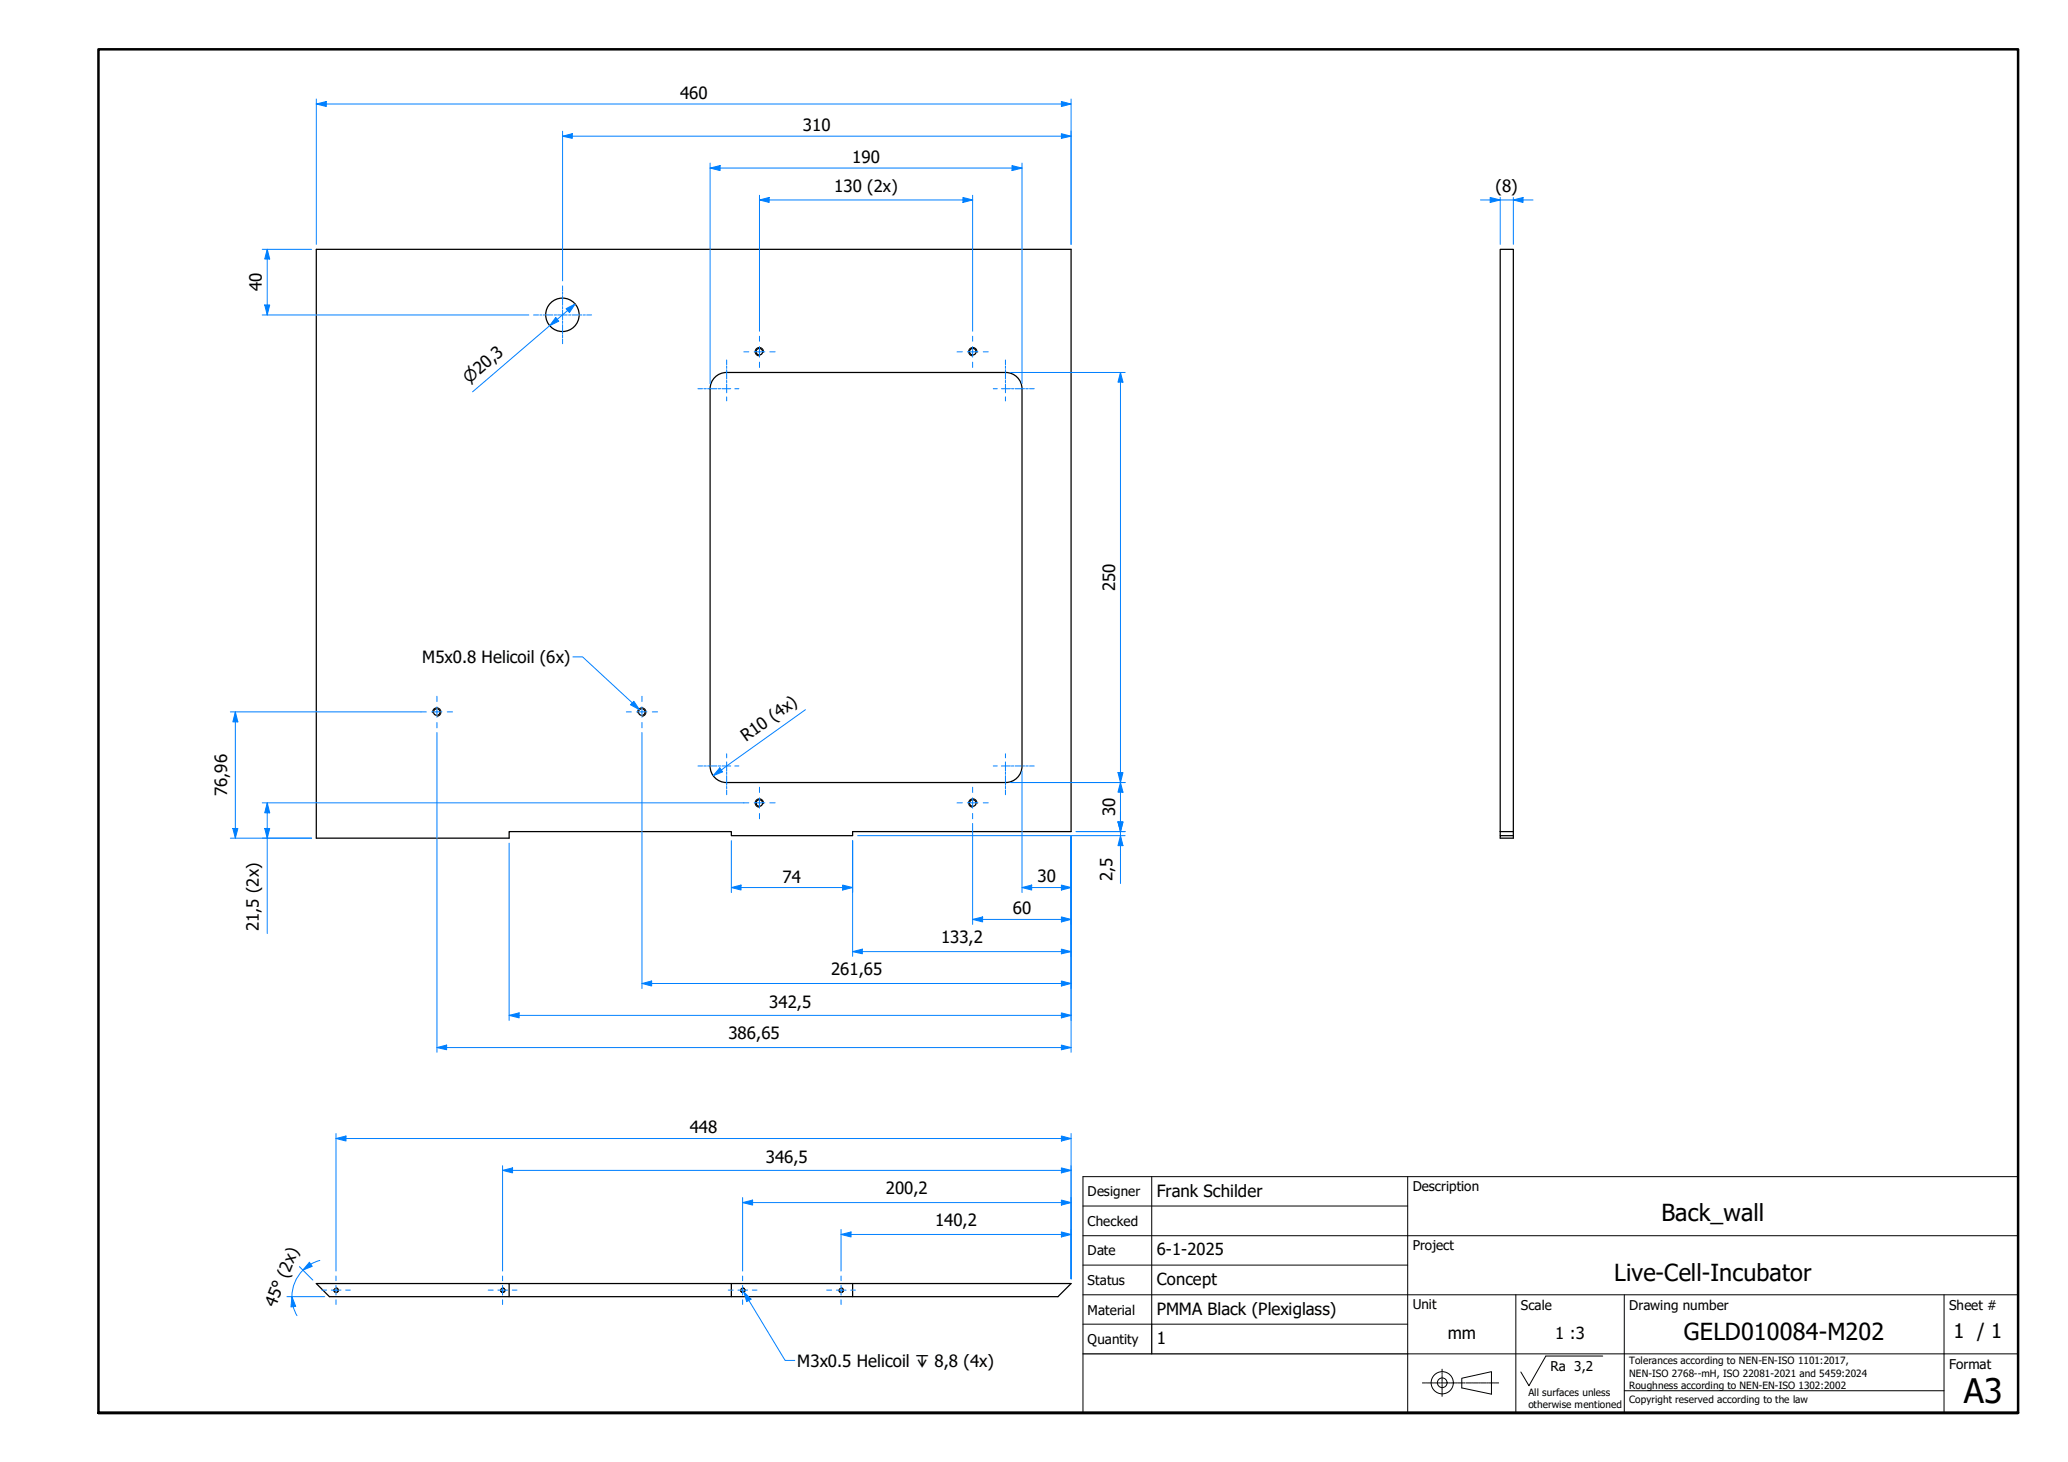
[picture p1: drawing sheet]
<svg xmlns="http://www.w3.org/2000/svg" width="420mm" height="297mm" viewBox="0 0 420 297" stroke-linecap="round" stroke-linejoin="round" font-family="sans-serif">
<!-- layer: Threads(TU) -->
<path d="M155.1 71.6a.86 .86 0 0 0-.7-1 .86 .86 0 0 0-1 .7 .86 .86 0 0 0 .7 1M198.5 71.6a.86 .86 0 0 0-.7-1 .86 .86 0 0 0-1 .7 .86 .86 0 0 0 .7 1M87.9 144.8a.86 .86 0 0 1 .7-1 .86 .86 0 0 1 1 .7 .86 .86 0 0 1-.7 1M129.6 144.8a.86 .86 0 0 1 .6-1 .86 .86 0 0 1 1 .7 .86 .86 0 0 1-.7 1M155.1 163.3a.86 .86 0 0 0-.7-1 .86 .86 0 0 0-1 .7 .86 .86 0 0 0 .7 1M198.5 163.3a.86 .86 0 0 0-.7-1 .86 .86 0 0 0-1 .7 .86 .86 0 0 0 .7 1M68.4 261.7a.48 .48 0 0 1 .4 .5 .48 .48 0 0 1-.6 .4 .48 .48 0 0 1-.4-.5M102.2 261.7a.48 .48 0 0 1 .4 .5 .48 .48 0 0 1-.5 .4 .48 .48 0 0 1-.4-.5M151 261.7a.48 .48 0 0 1 .4 .5 .48 .48 0 0 1-.6 .4 .48 .48 0 0 1-.4-.5M171 261.7a.48 .48 0 0 1 .4 .5 .48 .48 0 0 1-.6 .4 .48 .48 0 0 1-.4-.5" fill="none" stroke="#000" stroke-width=".2"/>
<!-- layer: Visible Edges(TU) -->
<g fill="none" stroke="#000" stroke-width=".25">
<path d="M64.3 50.7h153.3v118.3h-44.4v.8h-24.6v-.8h-45.2v1.3h-39.1zM304.8 50.7h2.7v118.3h-2.7zM144.3 79v76.6M147.6 75.7a3.3 3.3 0 0 0-3.3 3.3M147.6 75.7h56.7a3.3 3.3 0 0 1 3.3 3.3M207.6 79v76.6M144.3 155.7a3.3 3.3 0 0 0 3.3 3.3M207.6 155.7a3.3 3.3 0 0 1-3.3 3.3h-56.7M304.8 169v.8M307.5 169v1.3h-2.7v-.5h2.7M64.3 260.8h39.1v2.6h-36.5zM103.4 260.8h45.2v2.6"/>
<path d="M148.6 260.8h24.6v2.6M173.2 260.8h44.4l-2.7 2.6h-111.5"/>
<circle cx="114.3" cy="64" r="3.4"/>
<circle cx="154.3" cy="71.5" r=".67"/>
<circle cx="197.6" cy="71.5" r=".67"/>
<circle cx="88.7" cy="144.7" r=".67"/>
<circle cx="130.4" cy="144.7" r=".67"/>
<circle cx="154.3" cy="163.1" r=".67"/>
<circle cx="197.6" cy="163.1" r=".67"/>
<circle cx="68.3" cy="262.1" r=".41"/>
<circle cx="102.1" cy="262.1" r=".41"/>
<circle cx="150.9" cy="262.1" r=".41"/>
<circle cx="170.9" cy="262.1" r=".41"/>
</g>
<!-- layer: Visible (ISO) -->
<path d="M20 287.1v-277.1h390v277.1h-390h390" fill="none" stroke="#000" stroke-width=".51"/>
<!-- layer: Sketch Geometry(TU) -->
<g fill="none" stroke="#000" stroke-width=".2">
<path d="M220 239.1h190v48h-190zM234 239.1v29.9M286 239.1v48M220 245h66M220 251.1h190M220 257h66M220 269h66M220 263.1h190M286 275.1h124M308 263.1v24M314.1 275.5h11.5M330 263.1v24"/>
<path d="M395 263.1v24M330 282.6h65"/>
</g>
<path d="M220 275.1h66M234 269v6.1" fill="none" stroke="#000" stroke-width=".25"/>
<!-- layer: Leader Lines(TU) -->
<g fill="none" stroke="#000" stroke-width=".2">
<path d="M314.1 275.5l-3.5 6-1.6-2.7M297 280l6-1.3v4.6l-6-1.3z"/>
<circle cx="293" cy="280.9" r="2.25"/>
<circle cx="293" cy="280.9" r=".98"/>
</g>
<!-- layer: Centerline(TU) -->
<g fill="none" stroke="#000" stroke-width=".2">
<path d="M293 278.2v.6M293 279v.3M293 279.4v1.3M289 281h.5M289.6 281h.3M290 281h1.1M291.2 281h.3M291.6 281h1M292.7 281h.3M293 280.8v.3M293 281.3v1.2M293 282.6v.3"/>
<path d="M293 283.1v.6M293.1 281h1.1M294.3 281h.3M294.7 281h1M295.8 281h.3M296.2 281h1M297.4 281h.2M297.8 281h1M299 281h.2M299.3 281h1.1M300.5 281h.2M300.9 281h1"/>
<path d="M302.1 281h.2M302.5 281h1M303.6 281h.2M304 281h.5"/>
</g>
<!-- layer: Center Mark(TU) -->
<g fill="none" stroke="#0080ff" stroke-width=".2">
<path d="M114.3 58.1v1M114.3 59.3v.5M108.4 64h1M109.7 64h.4M110.4 64h1.9M112.6 64h.5M113.3 64h2M114.3 60.1v1.9M114.3 62.3v.4M114.3 63v1.9M114.3 65.2v.5M114.3 66v1.9"/>
<path d="M114.3 68.1v.5M114.3 68.9v.9M115.5 64h.5M116.3 64h1.9M118.5 64h.4M119.2 64h1M141.8 79h.9M143 79h.5M143.8 79h1.9M145.9 79h.5M146.7 79h1.8M147.6 73.1v1"/>
<path d="M147.6 74.3v.6M147.6 75.1v1.9M147.6 77.3v.5M147.6 78v1.8M149.3 79h.8M151.1 71.5h1M153.2 71.5h2.2M154.3 68.3v1M154.3 70.4v2.2M154.3 73.6v1.1M156.4 71.5h1.1M194.4 71.5h1.1"/>
<path d="M196.5 71.5h2.2M197.6 68.3v1M197.6 70.4v2.2M197.6 73.6v1.1M199.8 71.5h1M201.8 79h.8M203.5 79h1.8M204.3 73.1v1M204.3 74.3v.6M204.3 75.1v1.9M204.3 77.3v.5M204.3 78v1.8"/>
<path d="M205.5 79h.5M206.2 79h2M208.4 79h.5M209.2 79h.9M147.6 80.6v.9M204.3 80.6v.9M85.5 144.6h1.1M87.7 144.6h2.1M88.8 141.5v1M88.8 143.6v2.1M88.8 146.8v1.1M90.9 144.6h1"/>
<path d="M127.3 144.6h1M129.3 144.6h2.1M130.4 141.5v1M130.4 143.6v2.1M130.4 146.8v1.1M132.5 144.6h1.1M141.8 155.6h.9M143 155.6h.5M143.8 155.6h1.9M145.9 155.6h.5M146.7 155.6h1.8M147.6 153.1v.9"/>
<path d="M147.6 154.8v1.8M147.6 156.8v.5M147.6 157.6v2M147.6 159.8v.5M149.3 155.6h.8M154.3 159.9v1.1M197.6 159.9v1.1M201.8 155.6h.8M203.5 155.6h1.8M204.3 153.1v.9M204.3 154.8v1.8M204.3 156.8v.5"/>
<path d="M204.3 157.6v2M204.3 159.8v.5M205.5 155.6h.5M206.2 155.6h2M208.4 155.6h.5M209.2 155.6h.9M147.6 160.5v1M151.1 163.1h1M153.2 163.1h2.2M154.3 162.1v2.1M154.3 165.3v1.1M156.4 163.1h1.1"/>
<path d="M194.4 163.1h1.1M196.5 163.1h2.2M197.6 162.1v2.1M197.6 165.3v1.1M199.8 163.1h1M204.3 160.5v1M68.3 259.3v.9M102.1 259.3v.9M150.9 259.3v.9M170.9 259.3v.9M65.4 262.1h1M67.3 262.1h2"/>
<path d="M68.3 261.2v1.9M68.3 264.1v.9M70.2 262.1h1M99.2 262.1h1M101.2 262.1h1.9M102.1 261.2v1.9M102.1 264.1v.9M104.1 262.1h.9M148 262.1h1M149.9 262.1h2M150.9 261.2v1.9M150.9 264.1v.9"/>
<path d="M152.8 262.1h1M168 262.1h1M169.9 262.1h2M170.9 261.2v1.9M170.9 264.1v.9M172.8 262.1h1"/>
</g>
<!-- layer: Dimensions(TU) -->
<path d="M307.5 40.6h1.9" fill="none" stroke="#0080ff" stroke-width=".2"/>
<path d="M307.5 40.6l1.9-.5v1z" fill="#0080ff"/>
<path d="M302.8 40.6h2M307.5 40.6l1.9-.5v1z" fill="none" stroke="#0080ff" stroke-width=".2"/>
<path d="M302.8 40.1l2 .5-2 .5z" fill="#0080ff"/>
<path d="M300.8 40.6h2M302.8 40.1l2 .5-2 .5zM304.8 40.6h2.7M304.8 40.1v9.5M307.5 40.1v9.5M309.4 40.6h2.1" fill="none" stroke="#0080ff" stroke-width=".2"/>
<!-- layer: Symbols(TU) -->
<path d="M128.5 142.8l1.4 1.4" fill="none" stroke="#0080ff" stroke-width=".2"/>
<path d="M128.1 143.2l.7-.7 1.1 1.7z" fill="#0080ff"/>
<path d="M116.4 133.5h2l10.1 9.3M128.1 143.2l.7-.7 1.1 1.7zM151.1 262.5l1 1.7" fill="none" stroke="#0080ff" stroke-width=".2"/>
<path d="M151.1 262.5l1.5 1.5-.9 .5z" fill="#0080ff"/>
<path d="M151.1 262.5l1.5 1.5-.9 .5zM152.1 264.2l7.4 12.2h2" fill="none" stroke="#0080ff" stroke-width=".2"/>
<!-- layer: Dimensions(TU) -->
<path d="M215.6 250.8h2" fill="none" stroke="#0080ff" stroke-width=".2"/>
<path d="M215.6 250.3l2 .5-2 .5z" fill="#0080ff"/>
<path d="M170.9 250.8h2M215.6 250.3l2 .5-2 .5z" fill="none" stroke="#0080ff" stroke-width=".2"/>
<path d="M170.9 250.8l2-.5v1z" fill="#0080ff"/>
<path d="M170.9 250.8l2-.5v1zM170.9 249.8v8.4M172.9 250.8h42.7M215.6 244.3h2M217.6 249.8v10" fill="none" stroke="#0080ff" stroke-width=".2"/>
<path d="M215.6 243.8l2 .5-2 .5z" fill="#0080ff"/>
<path d="M150.9 244.3h2M215.6 243.8l2 .5-2 .5z" fill="none" stroke="#0080ff" stroke-width=".2"/>
<path d="M150.9 244.3l2-.5v1z" fill="#0080ff"/>
<path d="M215.6 237.8h2M150.9 244.3l2-.5v1zM150.9 243.3v14.9M152.9 244.3h62.7M217.6 243.3v16.5" fill="none" stroke="#0080ff" stroke-width=".2"/>
<path d="M215.6 237.3l2 .5-2 .5z" fill="#0080ff"/>
<path d="M102.1 237.8h2M215.6 237.3l2 .5-2 .5z" fill="none" stroke="#0080ff" stroke-width=".2"/>
<path d="M102.1 237.8l2-.5v1z" fill="#0080ff"/>
<path d="M102.1 237.8l2-.5v1zM102.1 236.8v21.4M104.1 237.8h111.5M215.6 231.3h2M217.6 236.8v23" fill="none" stroke="#0080ff" stroke-width=".2"/>
<path d="M215.6 230.8l2 .5-2 .5z" fill="#0080ff"/>
<path d="M68.3 231.3h2M215.6 230.8l2 .5-2 .5z" fill="none" stroke="#0080ff" stroke-width=".2"/>
<path d="M68.3 231.3l2-.5v1z" fill="#0080ff"/>
<path d="M68.3 231.3l2-.5v1zM68.3 230.3v27.9M70.3 231.3h145.3M217.6 230.3v29.5M63.1 256.8l-1.6 1.2" fill="none" stroke="#0080ff" stroke-width=".2"/>
<path d="M62.9 256.5l.5 .8-1.9 .7z" fill="#0080ff"/>
<path d="M62.9 256.5l.5 .8-1.9 .7zM59.3 263.4l.3 2.1" fill="none" stroke="#0080ff" stroke-width=".2"/>
<path d="M59.3 263.4l.8 2-1 .1z" fill="#0080ff"/>
<path d="M215.6 193.3h2M60.8 257.4l2.8 2.7M61.6 258.1a7.7 7.7 0 0 0-2.3 5.4M65 256.1l-1.9 .7M58.3 263.4h7.7M59.3 263.4l.8 2-1 .1zM59.6 265.5l.7 1.8" fill="none" stroke="#0080ff" stroke-width=".2"/>
<path d="M215.6 192.8l2 .5-2 .5z" fill="#0080ff"/>
<path d="M173.2 193.3h2M215.6 192.8l2 .5-2 .5z" fill="none" stroke="#0080ff" stroke-width=".2"/>
<path d="M173.2 193.3l2-.5v1z" fill="#0080ff"/>
<path d="M173.2 170.8v23.5M217.6 170v24.3M173.2 193.3l2-.5v1zM175.2 193.3h40.4M215.6 186.8h2" fill="none" stroke="#0080ff" stroke-width=".2"/>
<path d="M215.6 186.3l2 .5-2 .5z" fill="#0080ff"/>
<path d="M197.6 186.8h2M215.6 186.3l2 .5-2 .5z" fill="none" stroke="#0080ff" stroke-width=".2"/>
<path d="M197.6 186.8l2-.5v1z" fill="#0080ff"/>
<path d="M197.6 167.3v20.5M217.6 170v17.8M197.6 186.8l2-.5v1zM199.6 186.8h16M215.6 180.3h2" fill="none" stroke="#0080ff" stroke-width=".2"/>
<path d="M215.6 179.8l2 .5-2 .5z" fill="#0080ff"/>
<path d="M215.6 179.8l2 .5-2 .5zM207.6 180.3h2" fill="none" stroke="#0080ff" stroke-width=".2"/>
<path d="M207.6 180.3l2-.5v1z" fill="#0080ff"/>
<path d="M205.6 34.1h2M207.6 156.6v24.7M217.6 170v11.3M207.6 180.3l2-.5v1zM209.6 180.3h6" fill="none" stroke="#0080ff" stroke-width=".2"/>
<path d="M205.6 33.6l2 .5-2 .6z" fill="#0080ff"/>
<path d="M144.3 34.1h2M205.6 33.6l2 .5-2 .6z" fill="none" stroke="#0080ff" stroke-width=".2"/>
<path d="M144.3 34.1l2-.5v1.1z" fill="#0080ff"/>
<path d="M144.3 34.1l2-.5v1.1zM144.3 33.1v44.9M146.3 34.1h59.3M207.6 33.1v44.9M195.6 40.6h2" fill="none" stroke="#0080ff" stroke-width=".2"/>
<path d="M195.6 40.1l2 .5-2 .5z" fill="#0080ff"/>
<path d="M154.3 40.6h2M195.6 40.1l2 .5-2 .5z" fill="none" stroke="#0080ff" stroke-width=".2"/>
<path d="M154.3 40.6l2-.5v1z" fill="#0080ff"/>
<path d="M154.3 39.7v27.6M197.6 39.7v27.6M215.6 27.7h2M154.3 40.6l2-.5v1zM156.3 40.6h39.3" fill="none" stroke="#0080ff" stroke-width=".2"/>
<path d="M215.6 27.2l2 .5-2 .4z" fill="#0080ff"/>
<path d="M114.3 27.7h2M215.6 27.2l2 .5-2 .4z" fill="none" stroke="#0080ff" stroke-width=".2"/>
<path d="M114.3 27.7l2-.5v.9z" fill="#0080ff"/>
<path d="M114.3 27.7l2-.5v.9zM114.3 26.7v30.4M116.3 27.7h99.3M217.6 26.7v22.9M54.3 50.7v1.9" fill="none" stroke="#0080ff" stroke-width=".2"/>
<path d="M54.3 50.7l.5 1.9h-1z" fill="#0080ff"/>
<path d="M54.3 50.7l.5 1.9h-1zM54.3 62v2" fill="none" stroke="#0080ff" stroke-width=".2"/>
<path d="M53.8 62h1l-.5 2z" fill="#0080ff"/>
<path d="M53.3 50.7h10M54.3 52.6v9.4M53.3 64h54.1M53.8 62h1l-.5 2zM47.8 144.6v2.1" fill="none" stroke="#0080ff" stroke-width=".2"/>
<path d="M47.8 144.6l.5 2.1h-1z" fill="#0080ff"/>
<path d="M47.8 144.6l.5 2.1h-1zM47.8 168.3v2" fill="none" stroke="#0080ff" stroke-width=".2"/>
<path d="M47.3 168.3h1l-.5 2z" fill="#0080ff"/>
<path d="M46.8 144.6h38.7M47.8 146.7v21.6M46.8 170.3h16.5M47.3 168.3h1l-.5 2zM54.3 163.1v2" fill="none" stroke="#0080ff" stroke-width=".2"/>
<path d="M54.3 163.1l.5 2h-1z" fill="#0080ff"/>
<path d="M54.3 163.1l.5 2h-1zM54.3 168.3v2" fill="none" stroke="#0080ff" stroke-width=".2"/>
<path d="M53.8 168.3h1l-.5 2z" fill="#0080ff"/>
<path d="M53.3 170.3h10M53.3 163.1h97.8M53.8 168.3h1l-.5 2zM54.3 165.1v3.2M54.3 170.3v19.4M227.6 167v2" fill="none" stroke="#0080ff" stroke-width=".2"/>
<path d="M227.1 167h1.1l-.6 2z" fill="#0080ff"/>
<path d="M227.6 159v2M227.1 167h1.1l-.6 2z" fill="none" stroke="#0080ff" stroke-width=".2"/>
<path d="M227.6 159l.6 2h-1.1z" fill="#0080ff"/>
<path d="M205.3 159h23.3M227.6 159l.6 2h-1.1zM218.6 169h10M227.6 161v8" fill="none" stroke="#0080ff" stroke-width=".2"/>
<path d="M227.1 167h1.1l-.6 2z" fill="#0080ff"/>
<path d="M227.1 167h1.1l-.6 2zM227.6 169.8v2" fill="none" stroke="#0080ff" stroke-width=".2"/>
<path d="M227.6 169.8l.6 2h-1.1z" fill="#0080ff"/>
<path d="M227.6 157v2M174.2 169.8h54.4M218.6 169h10M227.6 169.8l.6 2h-1.1zM227.6 165v2M227.6 169v.8M227.6 171.8v7.7" fill="none" stroke="#0080ff" stroke-width=".2"/>
<path d="M227.1 157h1.1l-.6 2z" fill="#0080ff"/>
<path d="M227.6 75.7v1.9M227.1 157h1.1l-.6 2z" fill="none" stroke="#0080ff" stroke-width=".2"/>
<path d="M227.6 75.7l.6 1.9h-1.1z" fill="#0080ff"/>
<path d="M205.3 75.7h23.3M227.6 75.7l.6 1.9h-1.1zM227.6 77.6v79.4M146.6 156.4l-1.7 1.2M205.3 159h23.3" fill="none" stroke="#0080ff" stroke-width=".2"/>
<path d="M146.2 156l.6 .8-1.9 .8z" fill="#0080ff"/>
<path d="M113.2 64.9l-1.5 1.3M146.2 156l.6 .8-1.9 .8zM163.6 144.2l-17 12.2" fill="none" stroke="#0080ff" stroke-width=".2"/>
<path d="M112.9 64.5l.6 .8-1.8 .9z" fill="#0080ff"/>
<path d="M112.9 64.5l.6 .8-1.8 .9zM116.8 61.8l-1.5 1.3" fill="none" stroke="#0080ff" stroke-width=".2"/>
<path d="M115 62.7l1.8-.9-1.1 1.7z" fill="#0080ff"/>
<path d="M111.7 66.2l-15.7 13.4M115 62.7l1.8-.9-1.1 1.7zM115.3 63.1l-2.1 1.8M103.4 206.3h2.1" fill="none" stroke="#0080ff" stroke-width=".2"/>
<path d="M103.4 206.3l2.1-.5v1z" fill="#0080ff"/>
<path d="M103.4 206.3l2.1-.5v1zM215.6 206.3h2" fill="none" stroke="#0080ff" stroke-width=".2"/>
<path d="M215.6 205.8l2 .5-2 .5z" fill="#0080ff"/>
<path d="M103.4 171.3v36M217.6 170v37.3M130.4 199.8h2M105.5 206.3h110.1M215.6 205.8l2 .5-2 .5z" fill="none" stroke="#0080ff" stroke-width=".2"/>
<path d="M130.4 199.8l2-.5v1z" fill="#0080ff"/>
<path d="M130.4 199.8l2-.5v1zM215.6 199.8h2" fill="none" stroke="#0080ff" stroke-width=".2"/>
<path d="M215.6 199.3l2 .5-2 .5z" fill="#0080ff"/>
<path d="M130.4 148.8v52M217.6 170v30.8M132.4 199.8h83.2M215.6 199.3l2 .5-2 .5zM88.8 212.8h1.9" fill="none" stroke="#0080ff" stroke-width=".2"/>
<path d="M88.8 212.8l1.9-.5v1z" fill="#0080ff"/>
<path d="M88.8 212.8l1.9-.5v1zM215.6 212.8h2" fill="none" stroke="#0080ff" stroke-width=".2"/>
<path d="M215.6 212.3l2 .5-2 .5z" fill="#0080ff"/>
<path d="M88.8 148.8v65M217.6 170v43.8M171.2 180.3h2M90.7 212.8h124.9M215.6 212.3l2 .5-2 .5z" fill="none" stroke="#0080ff" stroke-width=".2"/>
<path d="M171.2 179.8l2 .5-2 .5z" fill="#0080ff"/>
<path d="M171.2 179.8l2 .5-2 .5zM148.6 180.3h2" fill="none" stroke="#0080ff" stroke-width=".2"/>
<path d="M148.6 180.3l2-.5v1z" fill="#0080ff"/>
<path d="M64.3 21.1h2M148.6 170.8v10.5M173.2 170.8v10.5M148.6 180.3l2-.5v1zM150.6 180.3h20.6" fill="none" stroke="#0080ff" stroke-width=".2"/>
<path d="M64.3 21.1l2-.5v1z" fill="#0080ff"/>
<path d="M64.3 21.1l2-.5v1zM215.6 21.1h2" fill="none" stroke="#0080ff" stroke-width=".2"/>
<path d="M215.6 20.6l2 .5-2 .5z" fill="#0080ff"/>
<path d="M64.3 20.1v29.5M66.3 21.1h149.3M215.6 20.6l2 .5-2 .5zM217.6 20.1v29.5" fill="none" stroke="#0080ff" stroke-width=".2"/>
<text font-size="6.9" x="399" y="285">A3</text>
<g font-size="4.8">
<text x="337.6" y="248">Back_wall</text>
<text x="328" y="260.3">Live-Cell-Incubator</text>
<text x="342.1" y="272.3">GELD010084-M202</text>
</g>
<text font-size="4.1" x="396.9" y="271.8">1 / 1</text>
<g font-size="3.4">
<text x="138.2" y="20.1">460</text>
<text x="163.1" y="26.6">310</text>
<text x="173.2" y="33.1">190</text>
<text x="169.5" y="39">130 (2x)</text>
<text x="303.8" y="39">(8)</text>
<text x="53.2" y="59.2" transform="rotate(-90 53.2 59.2)">40</text>
<text x="226.6" y="120.1" transform="rotate(-90 226.6 120.1)">250</text>
<text x="85.8" y="134.7">M5x0.8 Helicoil (6x)</text>
<text x="151.6" y="150.7" transform="rotate(-36 151.6 150.7)">R10 (4x)</text>
<text x="46.2" y="161.8" transform="rotate(-90 46.2 161.8)">76,96</text>
<text x="226.6" y="165.8" transform="rotate(-90 226.6 165.8)">30</text>
<text x="159" y="179.3">74</text>
<text x="210.8" y="179.2">30</text>
<text x="226" y="179" transform="rotate(-90 226 179)">2,5</text>
<text x="205.8" y="185.8">60</text>
<text x="52.6" y="189.2" transform="rotate(-90 52.6 189.2)">21,5 (2x)</text>
<text x="191.2" y="191.7">133,2</text>
<text x="168.8" y="198.2">261,65</text>
<text x="156.3" y="204.7">342,5</text>
<text x="148" y="211.2">386,65</text>
<text x="140.1" y="230.2">448</text>
<text x="155.6" y="236.2">346,5</text>
<text x="180" y="242.7">200,2</text>
<text x="235" y="243.1">Frank Schilder</text>
<text x="190" y="249.2">140,2</text>
<text x="235" y="255.1">6-1-2025</text>
<text x="235" y="261.1">Concept</text>
<text x="55.9" y="265.7" transform="rotate(-68 55.9 265.7)">45° (2x)</text>
<text x="235" y="267.1">PMMA Black (Plexiglass)</text>
<text x="235" y="273">1</text>
<text x="294.1" y="272">mm</text>
<text x="316" y="272.1">1 :3</text>
<text x="162" y="277.7">M3x0.5 Helicoil ↧ 8,8 (4x)</text>
</g>
<text font-size="3.2" x="95.3" y="78" transform="rotate(-41 95.3 78)">⌀20,3</text>
<g font-size="2.7">
<text x="221" y="243.1">Designer</text>
<text x="287" y="242">Description</text>
<text x="221" y="249.1">Checked</text>
<text x="221" y="255.1">Date</text>
<text x="287" y="254">Project</text>
<text x="221" y="261.1">Status</text>
<text x="221" y="267.1">Material</text>
<text x="287" y="266.1">Unit</text>
<text x="309" y="266.1">Scale</text>
<text x="331" y="266.1">Drawing number</text>
<text x="396" y="266.1">Sheet #</text>
<text x="221" y="273.1">Quantity</text>
<text x="315" y="278.6">Ra 3,2</text>
<text x="396" y="278.1">Format</text>
</g>
<g font-size="2">
<text x="331" y="277.2">Tolerances according to NEN-EN-ISO 1101:2017,</text>
<text x="331" y="279.7">NEN-ISO 2768--mH, ISO 22081-2021 and 5459:2024</text>
<text x="310.5" y="283.6">All surfaces unless</text>
<text x="310.5" y="286.1">otherwise mentioned</text>
<text x="331" y="285.1">Copyright reserved according to the law</text>
<text x="331" y="282.1">Roughness according to NEN-EN-ISO 1302:2002</text>
</g>
</svg>
